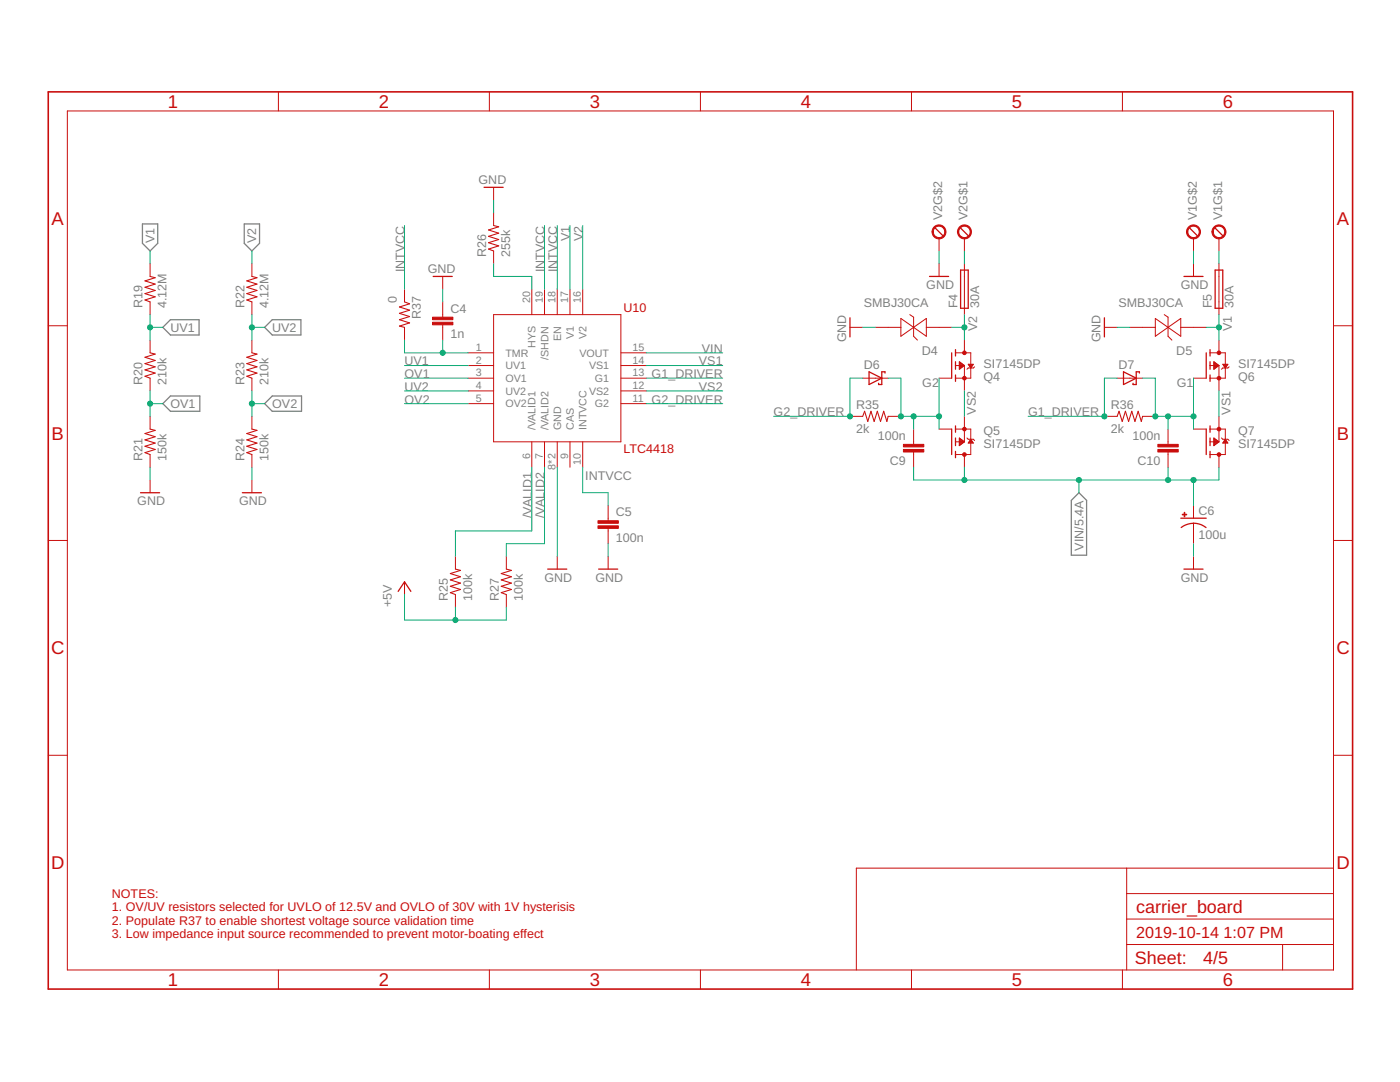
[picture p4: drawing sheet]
<svg xmlns="http://www.w3.org/2000/svg" width="279mm" height="216mm" viewBox="0 0 279 216" stroke-linecap="round" stroke-linejoin="round" font-family="sans-serif">
<path d="M28.4 44.7h3.1v3.9l-1.5 1.5-1.6-1.5zM48.7 44.7h3.1v3.9l-1.5 1.5-1.6-1.5zM32.5 65.3l1.5-1.5h5.7v3h-5.7zM54.3 63.8h5.7v3h-5.7l-1.5-1.5zM54.3 79h5.9v3.1h-5.9l-1.5-1.6zM32.5 80.5l1.5-1.5h5.9v3.1h-5.9zM215.3 98.3l1.6 1.5v11h-3.1v-11z" fill="none" stroke="#808080" stroke-width=".25"/>
<path d="M30 55.2l1 .2-2.1 .6 2.1 .7-2.1 .6 2.1 .7-2.1 .6 2.1 .6-2.1 .7 1.1 .3M50.3 55.2l1 .2-2 .6 2 .7-2 .6 2 .7-2 .6 2 .6-2 .7 1 .3M98.5 45l1 .3-2 .6 2 .6-2 .7 2 .6-2 .6 2 .7-2 .6 1 .4M30 70.4l1 .3-2.1 .6 2.1 .6-2.1 .7 2.1 .6-2.1 .6 2.1 .6-2.1 .7 1.1 .4M50.3 70.4l1 .3-2 .6 2 .6-2 .7 2 .6-2 .6 2 .6-2 .7 1 .4M80.7 60.2l1 .4-2 .7 2 .6-2 .6 2 .7-2 .6 2 .6-2 .7 1 .2M30 85.6l1 .3-2.1 .6 2.1 .6-2.1 .7 2.1 .6-2.1 .6 2.1 .7-2.1 .6 1.1 .4M50.3 85.6l1 .3-2 .6 2 .6-2 .7 2 .6-2 .6 2 .7-2 .6 1 .4M172.2 83.1l.4-1 .6 2 .6-2 .7 2 .6-2 .6 2 .7-2 .6 2 .2-1M222.9 83.1l.4-1 .7 2 .6-2 .6 2 .7-2 .6 2 .6-2 .7 2 .2-1M90.9 113.6l1 .2-2 .6 2 .7-2 .6 2 .7-2 .6 2 .6-2 .7 1 .3M101 113.6l1.1 .2-2.1 .6 2.1 .7-2.1 .6 2.1 .7-2.1 .6 2.1 .6-2.1 .7 1 .3" fill="none" stroke="#c90d0c" stroke-width=".21"/>
<g fill="none" stroke="#c90d0c" stroke-width=".2">
<path d="M55.6 18.3v3.8M97.7 18.3v3.8M139.8 18.3v3.8M181.9 18.3v3.8M224 18.3v3.8M13.4 22.1h252.7v171.4h-252.7zM98.5 37.4v2.5M30 52.6v2.6M50.3 52.6v2.6M80.7 57.7v2.5M88.3 55.2v2.5M98.5 42.5v2.5"/>
<path d="M98.5 50.1v2.5M106.1 57.7v5.1M108.7 57.7v5.1M111.2 57.7v5.1M113.7 57.7v5.1M116.3 57.7v5.1M187.4 47.5v2.6M187.4 52.6v2.6M192.5 47.5v2.6M192.5 52.6v10.2M238.2 47.5v2.6M238.2 52.6v2.6"/>
<path d="M243.3 47.5v2.6M243.3 52.6v10.2M9.6 65h3.8M30 60.2v2.6M30 67.9v2.5M30 75.5v2.5M50.3 60.2v2.6M50.3 67.9v2.5M50.3 75.5v2.5M80.7 65.3v2.6M88.3 60.2v3.1M88.3 64.8v3.1"/>
<path d="M93.4 70.4h5.1M93.4 72.9h5.1M93.4 75.5h5.1M93.4 78h5.1M98.5 62.8h25.4v25.4h-25.4zM123.9 70.4h5.1M123.9 72.9h5.1M123.9 75.5h5.1M123.9 78h5.1M169.6 65.3h2.6M172.2 75.5h5M174.7 65.3h5.1"/>
<path d="M179.8 63.5l5.1 3.6v-3.6l-5.1 3.6zM181.6 62.8l.7 .5v3.8l.8 .8M184.9 65.3h5M187.4 75.5h2.5M190.7 70.4h3v5.1h-3M190.7 72.9h1.8M191.5 72.2l1 .7-1 .8zM191.5 73.4h.4M191.5 73.3h.5M191.5 73.1h.7M191.5 73h.9M191.5 72.9h.9"/>
<path d="M191.5 72.8h.8M191.5 73.6h.1M191.5 73.5h.2M191.5 72.6h.6M191.5 72.5h.4M191.5 72.4h.3M191.5 72.3h.1M192.5 67.9v2.5M192.5 72.9v5.1M193.2 72.7h1l-.5 .7zM193.3 72.8h.9M193.4 72.9h.7"/>
<path d="M193.5 73h.5M193.5 73.1h.5M193.6 73.3h.3M193.7 73.4h.1M194.5 73.2l-.3 .2h-1l-.2 .3M220.4 65.3h2.5M222.9 75.5h5.1M225.5 65.3h5.1M230.6 63.5l5 3.6v-3.6l-5 3.6zM232.3 62.8l.8 .5v3.8l.8 .8M235.6 65.3h5.1M238.2 75.5h2.5"/>
<path d="M241.5 70.4h3v5.1h-3M241.5 72.9h1.8M242.3 72.2l1 .7-1 .8zM242.3 73.4h.4M242.3 73.3h.5M242.3 73.1h.7M242.3 73h.9M242.3 72.9h.9M242.3 72.8h.8M242.3 73.6h.1M242.3 73.5h.2M242.3 72.6h.6"/>
<path d="M242.3 72.5h.4M242.3 72.4h.3M242.3 72.3h.1M243.3 67.9v2.5M243.3 72.9v5.1M244 72.7h1l-.5 .7zM244.1 72.8h.9M244.2 72.9h.7M244.2 73h.6M244.3 73.1h.5M244.4 73.3h.3M244.5 73.4h.1"/>
<path d="M245.3 73.2l-.3 .2h-1l-.2 .3M266.1 65h3.8M30 83.1v2.5M30 90.7v2.5M30 95.8v2.5M50.3 83.1v2.5M50.3 90.7v2.5M50.3 95.8v2.5M93.4 80.5h5.1M106.1 88.2v5M108.7 88.2v5M111.2 88.2v5"/>
<path d="M113.7 88.2v5M116.3 88.2v5M123.9 80.5h5.1M169.6 83.1h2.6M177.2 83.1h2.6M182.3 85.6v3.1M182.3 90.2v3M187.4 85.6h2.5M190.7 88.2h1.8M190.7 85.6h3v5.1h-3M191.5 88.4h.6M191.5 88.3h.8"/>
<path d="M191.5 88.2h.9M191.5 88.1h.9M191.5 88h.7M191.5 87.8h.5M191.5 87.7h.4M191.5 88.9h.1M191.5 88.8h.1M191.5 88.7h.3M191.5 88.6h.4M191.5 87.6h.2M191.5 87.5h.1M192.5 83.1v5.1"/>
<path d="M192.5 90.7v2.5M192.5 88.2l-1-.8v1.5M192.5 88.2l-1 .7M193 87.4l.2 .3h1l.3 .2M193.3 88.3h.9M193.4 88.2h.7M193.5 88.1h.5M193.5 88h.5M193.6 87.8h.3M193.7 87.7h.1M193.7 87.7l.5 .7h-1zM220.4 83.1h2.5"/>
<path d="M228 83.1h2.6M233.1 85.6v3.1M233.1 90.2v3M238.2 85.6h2.5M241.5 88.2h1.8M241.5 85.6h3v5.1h-3M242.3 88.4h.6M242.3 88.3h.8M242.3 88.2h.9M242.3 88.1h.9M242.3 88h.7M242.3 87.8h.5"/>
<path d="M242.3 87.7h.4M242.3 88.8h.1M242.3 88.7h.3M242.3 88.6h.4M242.3 87.6h.2M242.3 87.5h.1M242.3 88.9h.1M243.3 83.1v5.1M243.3 90.7v2.5M243.3 88.2l-1-.8v1.5M243.3 88.2l-1 .7M243.8 87.4l.2 .3h1l.3 .2"/>
<path d="M244.1 88.3h.9M244.2 88.2h.7M244.3 88.1h.5M244.3 88h.5M244.4 87.8h.3M244.5 87.7h.1M244.5 87.7l.5 .7h-1zM9.6 107.8h3.8M80.7 116.1v2.5M90.9 111v2.6M90.9 118.6v2.6M101 111v2.6"/>
<path d="M101 118.6v2.6M111.2 111v2.6M121.4 100.9v3M121.4 105.4v3.1M121.4 111v2.6M238.2 100.9v2.5M238.2 104.4v4.1M238.2 111v2.6M266.1 107.8h3.8M9.6 150.7h3.8M266.1 150.7h3.8M224.9 173.2v20.3"/>
<path d="M224.9 178.3h41.2M266.1 173.2h-95.2v20.3M55.6 193.5v3.9M97.7 193.5v3.9M139.8 193.5v3.9M181.9 193.5v3.9M224 193.5v3.9M224.9 188.5h41.2M224.9 183.4h41.2M256 188.5v5"/>
</g>
<g fill="none" stroke="#c90d0c" stroke-width=".25">
<path d="M96.6 37.4h3.8M86.4 55.2h3.9M185.5 55.2h3.8M186.6 45.5l1.6 1.5M191.7 45.5l1.5 1.5M191.7 53.9h1.5v7.6h-1.5zM236.3 55.2h3.8M237.4 45.5l1.6 1.5M242.5 45.5l1.5 1.5M242.5 53.9h1.5v7.6h-1.5zM169.6 63.4v3.8M173.4 74.2l2.6 1.3-2.6 1.2z"/>
<path d="M176.6 74.4v-.2h-.6v2.5h-.7v-.2M189.9 70.4v5.1M190.7 69.8v1.2M190.7 72.2v1.5M190.7 74.8v1.3M220.4 63.4v3.8M224.2 74.2l2.6 1.3-2.6 1.2zM227.4 74.4v-.2h-.6v2.5h-.7v-.2M240.7 70.4v5.1M241.5 69.8v1.2M241.5 72.2v1.5M241.5 74.8v1.3"/>
<path d="M28 98.3h3.9M48.4 98.3h3.8M189.9 85.6v5.1M190.7 85v1.3M190.7 87.4v1.5M190.7 90.1v1.2M240.7 85.6v5.1M241.5 85v1.3M241.5 87.4v1.5M241.5 90.1v1.2M79.5 118l1.2-1.9 1.3 1.9M109.3 113.6h3.8"/>
<path d="M119.5 113.6h3.8M235.6 103.4h5.1M236.3 113.6h3.8M238.2 104.4l1.6 .3 .9 .6M238.2 104.4l-1.6 .3-.9 .6"/>
</g>
<g fill="#c90d0c" stroke="#c90d0c" stroke-width=".2">
<path d="M86.3 64.3h4.1v.5h-4.1z"/>
<path d="M86.3 63.3h4.1v.5h-4.1z"/>
<path d="M119.3 104.9h4.1v.5h-4.1z"/>
<path d="M119.3 103.9h4.1v.5h-4.1z"/>
<path d="M235.9 102.6h.9v.1h-.9z"/>
<path d="M236.3 102.2h.2v.9h-.2z"/>
<path d="M180.3 88.7h4.1v.5h-4.1z"/>
<path d="M180.3 89.7h4.1v.5h-4.1z"/>
<path d="M231.1 88.7h4v.5h-4z"/>
<path d="M231.1 89.7h4v.5h-4z"/>
</g>
<path d="M9.6 18.3h260.3v179.1h-260.3z" fill="none" stroke="#c90d0c" stroke-width=".32"/>
<g fill="#c90d0c" stroke="#c90d0c" stroke-width=".2">
<path d="M242.3 45.3a1.39 1.39 0 0 1 2.2 .3 1.39 1.39 0 0 1-.9 2 1.39 1.39 0 0 1-1.7-1.3h.2a1.15 1.15 0 0 1 1.6-1.1 1.15 1.15 0 0 1 .3 1.9 1.15 1.15 0 0 1-1.8-.6l-.1-.2h-.2z" fill-rule="evenodd"/>
<path d="M237.2 45.3a1.39 1.39 0 0 1 2.2 .3 1.39 1.39 0 0 1-.8 2 1.39 1.39 0 0 1-1.8-1.3h.2a1.15 1.15 0 0 1 1.6-1.1 1.15 1.15 0 0 1 .3 1.9 1.15 1.15 0 0 1-1.8-.6l-.1-.2h-.2z" fill-rule="evenodd"/>
<path d="M191.5 45.3a1.4 1.4 0 0 1 2.2 .3 1.4 1.4 0 0 1-.9 2 1.4 1.4 0 0 1-1.7-1.3h.2a1.15 1.15 0 0 1 1.6-1.1 1.15 1.15 0 0 1 .3 1.9 1.15 1.15 0 0 1-1.8-.6l-.1-.2h-.2z" fill-rule="evenodd"/>
<path d="M186.4 45.3a1.4 1.4 0 0 1 2.2 .2 1.4 1.4 0 0 1-.8 2.1 1.4 1.4 0 0 1-1.8-1.3h.3a1.14 1.14 0 0 1 1.6-1 1.14 1.14 0 0 1 .2 1.9 1.14 1.14 0 0 1-1.8-.7v-.2h-.3z" fill-rule="evenodd"/>
<circle cx="192.5" cy="85.6" r=".36"/>
<circle cx="192.5" cy="90.7" r=".36"/>
<circle cx="243.3" cy="85.6" r=".36"/>
<circle cx="243.3" cy="90.7" r=".36"/>
<circle cx="243.3" cy="75.5" r=".36"/>
<circle cx="243.3" cy="70.4" r=".36"/>
<circle cx="192.5" cy="75.5" r=".36"/>
<circle cx="192.5" cy="70.4" r=".36"/>
</g>
<g fill="none" stroke="#0dab76" stroke-width=".2">
<path d="M98.5 39.9v2.6M30 50.1v2.5M50.3 50.1v2.5M80.7 45v12.7M88.3 57.7v2.5M98.5 52.6v2.6h7.6v2.5M108.7 45v12.7M111.2 45v12.7M113.7 45v12.7M116.3 45v12.7M187.4 50.1v2.5M192.5 50.1v2.5"/>
<path d="M238.2 50.1v2.5M243.3 50.1v2.5M30 62.8v5.1M30 78v5.1M30 65.3h2.5M50.3 62.8v5.1M50.3 78v5.1M50.3 65.3h2.5M80.7 72.9h12.7M80.7 75.5h12.7M80.7 78h12.7M80.7 67.9v2.5h12.7"/>
<path d="M88.3 67.9v2.5M129 72.9h15.2M129 75.5h15.2M129 78h15.2M129 70.4h15.2M172.2 65.3h2.5M172.2 75.5h-2.6v7.6h-15.2M177.2 75.5h2.6v7.6h7.6M187.4 75.5v10.1M189.9 65.3h2.6M192.5 62.8v5.1M192.5 78v5.1"/>
<path d="M222.9 65.3h2.6M222.9 75.5h-2.5v7.6h-15.2M228 75.5h2.6v7.6h7.6M238.2 75.5v10.1M240.7 65.3h2.6M243.3 62.8v5.1M243.3 78v5.1M30 93.2v2.6M30 80.5h2.5M50.3 93.2v2.6M50.3 80.5h2.5M80.7 80.5h12.7"/>
<path d="M106.1 93.2v12.7h-15.2v5.1M108.7 93.2v15.3h-7.7v2.5M111.2 93.2v17.8M116.3 93.2v5.1h5.1v2.6M129 80.5h15.2M182.3 93.2v2.6h61v-2.6M182.3 83.1v2.5M192.5 93.2v2.6M215.3 95.8v2.5M233.1 83.1v2.5M233.1 93.2v2.6M238.2 95.8v5.1"/>
<path d="M80.7 118.6v5.1h20.3v-2.5M121.4 108.5v2.5M238.2 108.5v2.5M90.9 121.2v2.5"/>
</g>
<g fill="#0dab76" stroke="#0dab76" stroke-width=".2">
<circle cx="243.3" cy="65.3" r=".51"/>
<circle cx="192.5" cy="65.3" r=".51"/>
<circle cx="30" cy="65.3" r=".51"/>
<circle cx="30" cy="80.5" r=".51"/>
<circle cx="50.3" cy="65.3" r=".51"/>
<circle cx="50.3" cy="80.5" r=".51"/>
<circle cx="187.4" cy="83.1" r=".51"/>
<circle cx="182.3" cy="83.1" r=".51"/>
<circle cx="179.8" cy="83.1" r=".51"/>
<circle cx="238.2" cy="83.1" r=".51"/>
<circle cx="233.1" cy="83.1" r=".51"/>
<circle cx="230.6" cy="83.1" r=".51"/>
<circle cx="88.3" cy="70.4" r=".51"/>
<circle cx="215.3" cy="95.8" r=".51"/>
<circle cx="238.2" cy="95.8" r=".51"/>
<circle cx="192.5" cy="95.8" r=".51"/>
<circle cx="233.1" cy="95.8" r=".51"/>
<circle cx="90.9" cy="123.7" r=".51"/>
<circle cx="169.6" cy="83.1" r=".51"/>
<circle cx="220.4" cy="83.1" r=".51"/>
</g>
<g font-size="3.7" fill="#c90d0c">
<text x="33.5" y="21.5">1</text>
<text x="75.6" y="21.5">2</text>
<text x="117.7" y="21.5">3</text>
<text x="159.8" y="21.5">4</text>
<text x="201.9" y="21.5">5</text>
<text x="244.1" y="21.5">6</text>
<text x="10.3" y="44.9">A</text>
<text x="266.8" y="44.9">A</text>
<text x="10.3" y="87.7">B</text>
<text x="266.8" y="87.7">B</text>
<text x="10.2" y="130.6">C</text>
<text x="266.7" y="130.6">C</text>
<text x="10.2" y="173.4">D</text>
<text x="266.7" y="173.4">D</text>
<text x="33.5" y="196.7">1</text>
<text x="75.6" y="196.7">2</text>
<text x="117.7" y="196.7">3</text>
<text x="159.8" y="196.7">4</text>
<text x="201.9" y="196.7">5</text>
<text x="244.1" y="196.7">6</text>
</g>
<g font-size="3.6" fill="#c90d0c">
<text x="226.8" y="182.1">carrier_board</text>
<text x="226.5" y="192.4">Sheet:</text>
<text x="240.1" y="192.3">4/5</text>
</g>
<g font-size="3.2" fill="#c90d0c">
<text x="226.8" y="187.2">2019-10-14</text>
<text x="244.2" y="187.2">1:07 PM</text>
</g>
<g font-size="2.5" fill="#808080">
<text x="95.5" y="36.6">GND</text>
<text x="188" y="44" transform="rotate(-90 188 44)">V2G$2</text>
<text x="193.1" y="44" transform="rotate(-90 193.1 44)">V2G$1</text>
<text x="238.8" y="44" transform="rotate(-90 238.8 44)">V1G$2</text>
<text x="243.9" y="44" transform="rotate(-90 243.9 44)">V1G$1</text>
<text x="30.8" y="48.6" transform="rotate(-90 30.8 48.6)">V1</text>
<text x="51.2" y="48.6" transform="rotate(-90 51.2 48.6)">V2</text>
<text x="97" y="51.3" transform="rotate(-90 97 51.3)">R26</text>
<text x="101.8" y="51.3" transform="rotate(-90 101.8 51.3)">255k</text>
<text x="113.8" y="48.1" transform="rotate(-90 113.8 48.1)">V1</text>
<text x="116.3" y="48.1" transform="rotate(-90 116.3 48.1)">V2</text>
<text x="80.7" y="54.3" transform="rotate(-90 80.7 54.3)">INTVCC</text>
<text x="85.4" y="54.4">GND</text>
<text x="108.7" y="54.3" transform="rotate(-90 108.7 54.3)">INTVCC</text>
<text x="111.2" y="54.3" transform="rotate(-90 111.2 54.3)">INTVCC</text>
<text x="184.9" y="57.7">GND</text>
<text x="235.7" y="57.7">GND</text>
<text x="28.4" y="61.5" transform="rotate(-90 28.4 61.5)">R19</text>
<text x="33.2" y="61.5" transform="rotate(-90 33.2 61.5)">4.12M</text>
<text x="48.8" y="61.5" transform="rotate(-90 48.8 61.5)">R22</text>
<text x="53.6" y="61.5" transform="rotate(-90 53.6 61.5)">4.12M</text>
<text x="79.2" y="60.4" transform="rotate(-90 79.2 60.4)">0</text>
<text x="84" y="63.6" transform="rotate(-90 84 63.6)">R37</text>
<text x="89.9" y="62.4">C4</text>
<text x="172.4" y="61.3">SMBJ30CA</text>
<text x="191.1" y="61.5" transform="rotate(-90 191.1 61.5)">F4</text>
<text x="195.4" y="61.5" transform="rotate(-90 195.4 61.5)">30A</text>
<text x="223.2" y="61.3">SMBJ30CA</text>
<text x="241.9" y="61.5" transform="rotate(-90 241.9 61.5)">F5</text>
<text x="246.2" y="61.5" transform="rotate(-90 246.2 61.5)">30A</text>
<text x="34" y="66.2">UV1</text>
<text x="54.3" y="66.2">UV2</text>
<text x="89.9" y="67.5">1n</text>
<text x="140.1" y="70.4">VIN</text>
<text x="168.9" y="68.3" transform="rotate(-90 168.9 68.3)">GND</text>
<text x="184" y="70.9">D4</text>
<text x="195" y="66.1" transform="rotate(-90 195 66.1)">V2</text>
<text x="219.7" y="68.3" transform="rotate(-90 219.7 68.3)">GND</text>
<text x="234.7" y="70.9">D5</text>
<text x="245.8" y="66.1" transform="rotate(-90 245.8 66.1)">V1</text>
<text x="28.4" y="76.7" transform="rotate(-90 28.4 76.7)">R20</text>
<text x="33.2" y="76.7" transform="rotate(-90 33.2 76.7)">210k</text>
<text x="48.8" y="76.7" transform="rotate(-90 48.8 76.7)">R23</text>
<text x="53.6" y="76.7" transform="rotate(-90 53.6 76.7)">210k</text>
<text x="80.7" y="72.9">UV1</text>
<text x="80.7" y="75.5">OV1</text>
<text x="130" y="75.5">G1_DRIVER</text>
<text x="139.5" y="72.9">VS1</text>
<text x="172.4" y="73.6">D6</text>
<text x="184.1" y="77.2">G2</text>
<text x="196.3" y="73.4">SI7145DP</text>
<text x="196.3" y="76">Q4</text>
<text x="223.2" y="73.6">D7</text>
<text x="234.8" y="77.2">G1</text>
<text x="247.1" y="73.4">SI7145DP</text>
<text x="247.1" y="76">Q6</text>
<text x="34" y="81.4">OV1</text>
<text x="54.3" y="81.4">OV2</text>
<text x="80.7" y="78">UV2</text>
<text x="80.7" y="80.5">OV2</text>
<text x="130" y="80.5">G2_DRIVER</text>
<text x="139.5" y="78">VS2</text>
<text x="154.4" y="83.1">G2_DRIVER</text>
<text x="170.9" y="81.6">R35</text>
<text x="194.8" y="82.7" transform="rotate(-90 194.8 82.7)">VS2</text>
<text x="205.2" y="83.1">G1_DRIVER</text>
<text x="221.7" y="81.6">R36</text>
<text x="245.6" y="82.7" transform="rotate(-90 245.6 82.7)">VS1</text>
<text x="170.9" y="86.4">2k</text>
<text x="175.2" y="87.8">100n</text>
<text x="196.3" y="89.4">SI7145DP</text>
<text x="196.3" y="86.9">Q5</text>
<text x="221.7" y="86.4">2k</text>
<text x="226" y="87.8">100n</text>
<text x="247.1" y="89.4">SI7145DP</text>
<text x="247.1" y="86.9">Q7</text>
<text x="28.4" y="92" transform="rotate(-90 28.4 92)">R21</text>
<text x="33.2" y="92" transform="rotate(-90 33.2 92)">150k</text>
<text x="48.8" y="92" transform="rotate(-90 48.8 92)">R24</text>
<text x="53.6" y="92" transform="rotate(-90 53.6 92)">150k</text>
<text x="116.8" y="95.8">INTVCC</text>
<text x="177.6" y="92.9">C9</text>
<text x="227" y="92.9">C10</text>
<text x="27.4" y="100.9">GND</text>
<text x="47.7" y="100.9">GND</text>
<text x="106.1" y="103.4" transform="rotate(-90 106.1 103.4)">/VALID1</text>
<text x="108.7" y="103.4" transform="rotate(-90 108.7 103.4)">/VALID2</text>
<text x="122.9" y="103">C5</text>
<text x="239.2" y="107.6">100u</text>
<text x="239.2" y="102.8">C6</text>
<text x="122.9" y="108.1">100n</text>
<text x="216.2" y="109.9" transform="rotate(-90 216.2 109.9)">VIN/5.4A</text>
<text x="89.4" y="119.9" transform="rotate(-90 89.4 119.9)">R25</text>
<text x="94.2" y="119.9" transform="rotate(-90 94.2 119.9)">100k</text>
<text x="99.6" y="119.9" transform="rotate(-90 99.6 119.9)">R27</text>
<text x="104.4" y="119.9" transform="rotate(-90 104.4 119.9)">100k</text>
<text x="108.7" y="116.1">GND</text>
<text x="118.8" y="116.1">GND</text>
<text x="235.7" y="116.1">GND</text>
<text x="78.2" y="121.2" transform="rotate(-90 78.2 121.2)">+5V</text>
</g>
<g font-size="2.5" fill="#c90d0c">
<text x="124.4" y="62.3">U10</text>
<text x="124.4" y="90.5">LTC4418</text>
<text x="22.3" y="179.2">NOTES:</text>
<text x="22.3" y="181.9">1. OV/UV resistors selected for UVLO of 12.5V and OVLO of 30V with 1V hysterisis</text>
<text x="22.3" y="184.5">2. Populate R37 to enable shortest voltage source validation time</text>
<text x="22.3" y="187.2">3. Low impedance input source recommended to prevent motor-boating effect</text>
</g>
<g font-size="2.1" fill="#808080">
<text x="105.8" y="60.4" transform="rotate(-90 105.8 60.4)">20</text>
<text x="108.3" y="60.4" transform="rotate(-90 108.3 60.4)">19</text>
<text x="110.9" y="60.4" transform="rotate(-90 110.9 60.4)">18</text>
<text x="113.4" y="60.4" transform="rotate(-90 113.4 60.4)">17</text>
<text x="115.9" y="60.4" transform="rotate(-90 115.9 60.4)">16</text>
<text x="95" y="70">1</text>
<text x="100.9" y="71.2">TMR</text>
<text x="106.9" y="69.5" transform="rotate(-90 106.9 69.5)">HYS</text>
<text x="109.4" y="71.8" transform="rotate(-90 109.4 71.8)">/SHDN</text>
<text x="112" y="68.1" transform="rotate(-90 112 68.1)">EN</text>
<text x="114.5" y="67.7" transform="rotate(-90 114.5 67.7)">V1</text>
<text x="115.6" y="71.2">VOUT</text>
<text x="117.1" y="67.7" transform="rotate(-90 117.1 67.7)">V2</text>
<text x="126.2" y="70">15</text>
<text x="95" y="72.6">2</text>
<text x="95" y="75.1">3</text>
<text x="95" y="77.7">4</text>
<text x="100.9" y="73.7">UV1</text>
<text x="100.9" y="76.2">OV1</text>
<text x="117.6" y="73.7">VS1</text>
<text x="118.7" y="76.2">G1</text>
<text x="126.2" y="77.7">12</text>
<text x="126.2" y="75.1">13</text>
<text x="126.2" y="72.6">14</text>
<text x="95" y="80.2">5</text>
<text x="100.9" y="78.8">UV2</text>
<text x="100.9" y="81.3">OV2</text>
<text x="117.6" y="78.8">VS2</text>
<text x="118.7" y="81.3">G2</text>
<text x="126.2" y="80.2">11</text>
<text x="106.9" y="85.8" transform="rotate(-90 106.9 85.8)">/VALID1</text>
<text x="109.4" y="85.8" transform="rotate(-90 109.4 85.8)">/VALID2</text>
<text x="112" y="85.8" transform="rotate(-90 112 85.8)">GND</text>
<text x="114.5" y="85.8" transform="rotate(-90 114.5 85.8)">CAS</text>
<text x="117.1" y="85.8" transform="rotate(-90 117.1 85.8)">INTVCC</text>
<text x="105.8" y="91.7" transform="rotate(-90 105.8 91.7)">6</text>
<text x="108.3" y="91.7" transform="rotate(-90 108.3 91.7)">7</text>
<text x="110.9" y="93.7" transform="rotate(-90 110.9 93.7)">8*2</text>
<text x="113.4" y="91.7" transform="rotate(-90 113.4 91.7)">9</text>
<text x="115.9" y="92.9" transform="rotate(-90 115.9 92.9)">10</text>
</g>
</svg>
